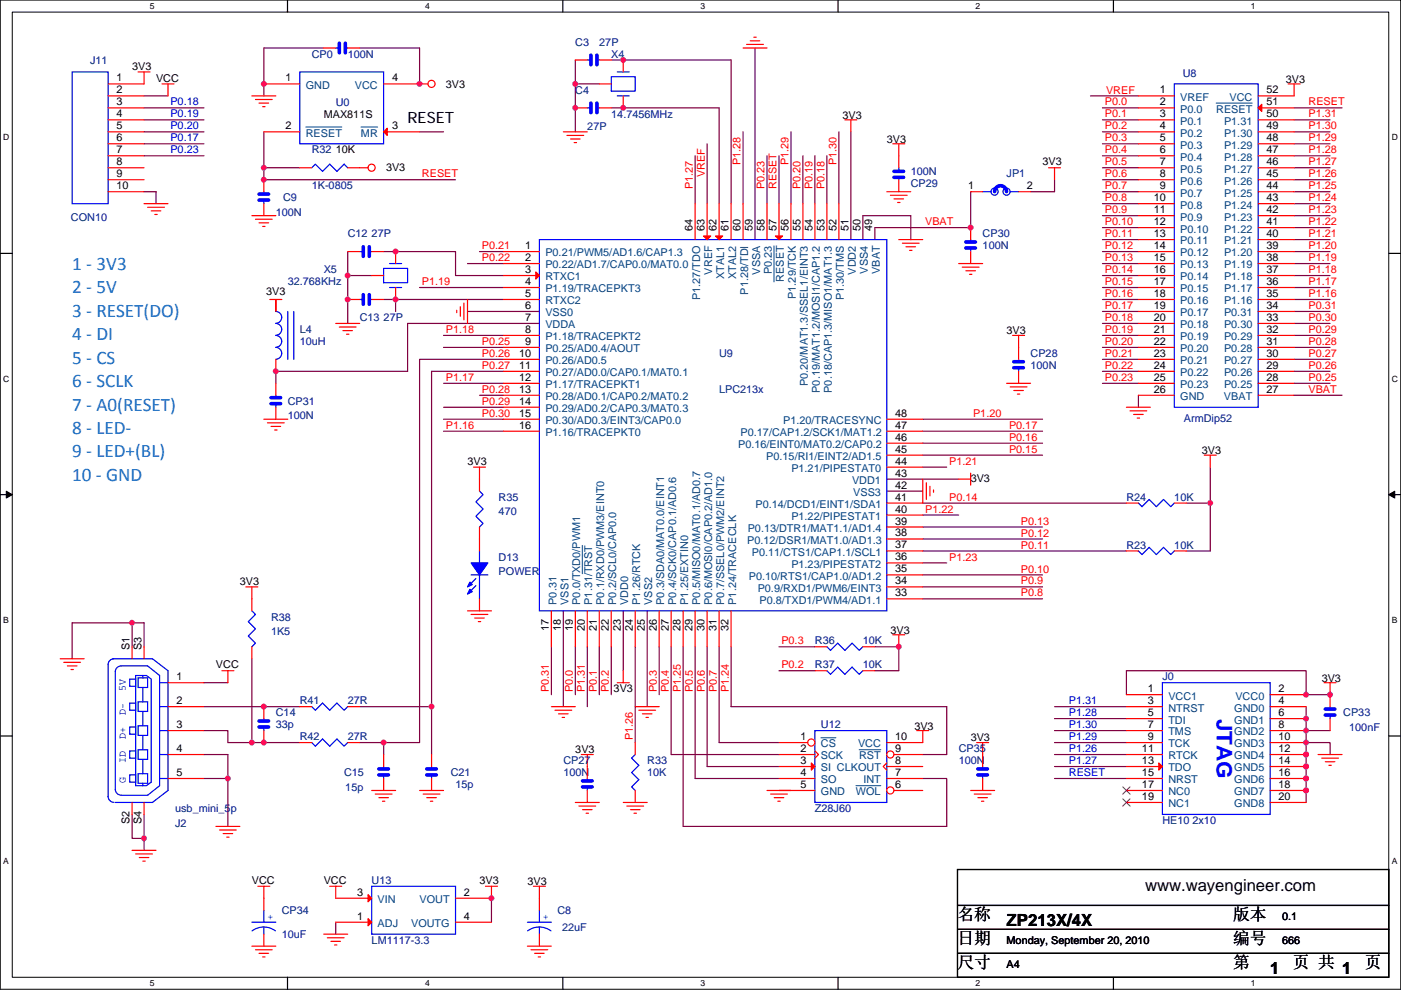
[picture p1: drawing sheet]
<svg xmlns="http://www.w3.org/2000/svg" width="297mm" height="210mm" viewBox="0 0 297 210" stroke-linecap="round" stroke-linejoin="round" font-family="sans-serif">
<path d="M.1 0h296.9v209.8h-296.9zM2.6 2.6h291.8v204.7h-291.8z" fill="none" stroke="#000" stroke-width=".21"/>
<g fill="#fff">
<path d="M31.8 .3h1v2h-1z"/>
<path d="M31.8 207.5h1v2.1h-1z"/>
</g>
<path d="M61 0v2.6M61 207.3v2.5" fill="none" stroke="#000" stroke-width=".25"/>
<g fill="#fff">
<path d="M90.1 .3h1v2h-1z"/>
<path d="M90.1 207.5h1v2.1h-1z"/>
</g>
<path d="M119.3 0v2.6M119.3 207.3v2.5" fill="none" stroke="#000" stroke-width=".25"/>
<g fill="#fff">
<path d="M148.5 .3h1v2h-1z"/>
<path d="M148.5 207.5h1v2.1h-1z"/>
</g>
<path d="M177.7 0v2.6M177.7 207.3v2.5" fill="none" stroke="#000" stroke-width=".25"/>
<g fill="#fff">
<path d="M206.9 .3h1v2h-1z"/>
<path d="M206.9 207.5h1v2.1h-1z"/>
</g>
<path d="M236.1 0v2.6M236.1 207.3v2.5" fill="none" stroke="#000" stroke-width=".25"/>
<g fill="#fff">
<path d="M265.2 .3h1v2h-1z"/>
<path d="M265.2 207.5h1v2.1h-1z"/>
<path d="M.7 28.2h1.3v2h-1.3z"/>
<path d="M295.1 28.2h1.3v2h-1.3z"/>
<path d="M.7 79.3h1.3v2.1h-1.3z"/>
<path d="M295.1 79.3h1.3v2.1h-1.3z"/>
</g>
<path d="M.1 53.7h2.5M294.4 53.7h2.6" fill="none" stroke="#000" stroke-width=".25"/>
<g fill="#fff">
<path d="M.7 130.5h1.2v2h-1.2z"/>
<path d="M295.1 130.5h1.2v2h-1.2z"/>
</g>
<path d="M.1 104.9h2.5M294.4 104.9h2.6" fill="none" stroke="#000" stroke-width=".25"/>
<path d="M1.3 104.2l1.3 .7-1.3 .7zM294.4 104.9l1.3-.7v1.4z" fill="#000" stroke="#000" stroke-width=".21"/>
<g fill="#fff">
<path d="M.7 181.7h1.2v2h-1.2z"/>
<path d="M295.1 181.7h1.2v2h-1.2z"/>
</g>
<path d="M.1 156.1h2.5M294.4 156.1h2.6M203 184.4h91.4v22.9h-91.4zM203 192h91.4M203 197.1h91.4M203 202.2h91.4" fill="none" stroke="#000" stroke-width=".25"/>
<g fill="none" stroke="#800040" stroke-width=".25">
<path d="M68.6 10.2h-12.7v10.1M76.3 10.2h12.7v7.6M122 17.8h5.1M122 12.7v5.1M122 17.8v10.2M129.6 12.7h25.4v30.5M160.1 10.2v40.6M30.5 20.3h5.1M30.5 22.9h12.7M30.5 25.4h12.7M30.5 28h12.7M30.5 30.5h12.7"/>
<path d="M30.5 33h12.7M55.9 28v7.6M55.9 35.6v2.5h40.7M55.9 35.6h7.7M89 28h5M129.6 22.9h22.9v20.3M147.4 33v10.2M149.9 30.5v12.7M157.5 28v15.2M162.6 33v10.2M165.2 33v10.2M167.7 28v15.2"/>
<path d="M170.2 33v10.2M172.8 33v10.2M175.3 33v10.2M177.9 28v15.2M180.4 28v22.8M223.6 38.1v2.6h-5.1M231.2 20.3h10.2M233.7 22.9h7.7M233.7 25.4h7.7M233.7 28h7.7M233.7 30.5h7.7M233.7 33h7.7"/>
<path d="M233.7 35.6h7.7M233.7 38.1h7.7M274.4 35.6h7.6M274.4 38.1h7.6M274.4 25.4h7.6M274.4 28h7.6M274.4 30.5h7.6M274.4 33h7.6M274.4 22.9h10.1M30.5 40.7h2.6v2.5M73.7 58.4v10.2M73.7 53.4v5"/>
<path d="M73.7 58.4h5.1M81.3 53.4h15.3v5h10.1M99.1 55.9h7.6M101.7 53.4h5M182.9 50.8v-5.1h10.2v5.1M205.8 40.7v7.6h-20.3v2.5M233.7 40.7h7.7M233.7 43.2h7.7M233.7 45.7h7.7M233.7 48.3h7.7M233.7 50.8h7.7M233.7 53.4h7.7"/>
<path d="M233.7 55.9h7.7M233.7 58.4h7.7M274.4 40.7h7.6M274.4 43.2h7.6M274.4 45.7h7.6M274.4 48.3h7.6M274.4 50.8h7.6M274.4 53.4h7.6M274.4 55.9h7.6M274.4 58.4h7.6M58.5 63.5v2.6M81.3 63.5h2.6"/>
<path d="M83.9 63.5v2.6M83.9 63.5h22.8M89 61h17.7M94 73.7h12.7M94 71.1h12.7M99.1 66.1h15.3M106.7 76.2h-17.7v81.3h-7.7M106.7 78.8h-15.2v71.1h-15.2M114.4 68.6h-28v10.2h-27.9v2.5M233.7 61h7.7M233.7 63.5h7.7M233.7 66.1h7.7"/>
<path d="M233.7 68.6h7.7M233.7 71.1h7.7M233.7 73.7h7.7M233.7 76.2h7.7M233.7 78.8h7.7M274.4 61h7.6M274.4 63.5h7.6M274.4 66.1h7.6M274.4 68.6h7.6M274.4 71.1h7.6M274.4 73.7h7.6M274.4 76.2h7.6"/>
<path d="M274.4 78.8h7.6M94 81.3h12.7M94 86.4h12.7M94 88.9h12.7M94 91.5h12.7M101.7 83.8h5M195.6 91.5h25.4M195.6 96.5h25.4M195.6 94h25.4M195.6 88.9h25.4M195.6 99.1h5.1M233.7 81.3h7.7"/>
<path d="M241.4 83.8v2.6M256.6 99.1v7.6M274.4 81.3h7.6M274.4 83.8h10.1M188 104.2h7.6M188 101.6h15.3M195.6 119.4h5.1M195.6 114.3h25.4M195.6 111.8h25.4M195.6 106.7h43.2M195.6 116.9h43.2M195.6 109.2h7.7"/>
<path d="M251.5 106.7h5.1M256.6 106.7v10.2h-5.1M28 132.1h2.5v5.1M28 132.1h-12.7v7.6M28 132.1v5.1M53.4 139.7v17.8h-5.1v-2.5h-5.1M116.9 137.2v10.1M119.4 129.6v20.3M122 137.2v10.1M124.5 137.2v12.7M127.1 137.2v10.1M129.6 137.2v10.1"/>
<path d="M132.1 129.6v12.7M134.7 137.2v20.3M137.2 129.6v20.3M139.8 137.2v10.1M142.3 137.2v22.8h22.9M144.8 137.2v38.1h55.9v-10.2h-5.1M147.4 137.2v27.9h17.8M149.9 137.2v25.4h15.3M152.5 137.2v20.3h12.7M155 137.2v12.7h45.7v10.1h-5.1M165.2 137.2h7.6M185.5 137.2h5.1v5.1h-5.1"/>
<path d="M195.6 124.5h25.4M195.6 121.9h25.4M195.6 127h25.4M43.2 149.9h20.4M43.2 144.8h5.1M53.4 157.5h10.2M76.3 157.5h5v2.5M91.5 149.9v10.1M165.2 142.3h7.6M223.6 149.9h15.2M223.6 152.4h15.2M223.6 155h15.2"/>
<path d="M223.6 157.5h15.2M238.8 147.3v-5h38.1v5h5.1M276.9 157.5v12.7M276.9 155h5.1M276.9 157.5h5.1v2.5M276.9 149.9v5.1M276.9 155v2.5M28 172.7v5.1h2.5M30.5 172.7v5.1M30.5 177.8v2.6M43.2 160h5.1v5.1M43.2 165.1h5.1"/>
<path d="M48.3 165.1v10.2M223.6 160h15.2M223.6 162.6h15.2M223.6 165.1h15.2M71.2 195.6v2.5M104.2 190.5v5.1"/>
</g>
<g fill="#f0f" stroke="#f0f" stroke-width=".25">
<circle cx="88.9" cy="17.8" r=".5"/>
<circle cx="55.9" cy="17.8" r=".5"/>
<circle cx="55.9" cy="38.1" r=".5"/>
<circle cx="55.9" cy="35.6" r=".5"/>
<circle cx="256.6" cy="106.7" r=".5"/>
<circle cx="205.8" cy="48.3" r=".5"/>
<circle cx="132.1" cy="22.9" r=".5"/>
<circle cx="132.1" cy="12.7" r=".5"/>
<circle cx="122" cy="17.8" r=".5"/>
<circle cx="122" cy="22.9" r=".5"/>
<circle cx="73.7" cy="58.4" r=".5"/>
<circle cx="73.7" cy="63.5" r=".5"/>
<circle cx="83.9" cy="63.5" r=".5"/>
<circle cx="58.5" cy="78.7" r=".5"/>
<circle cx="190.5" cy="137.2" r=".5"/>
<circle cx="282" cy="147.3" r=".5"/>
<circle cx="276.9" cy="147.3" r=".5"/>
<circle cx="276.9" cy="160" r=".5"/>
<circle cx="276.9" cy="157.5" r=".5"/>
<circle cx="276.9" cy="162.6" r=".5"/>
<circle cx="276.9" cy="167.6" r=".5"/>
<circle cx="276.9" cy="165.1" r=".5"/>
<circle cx="276.9" cy="154.9" r=".5"/>
<circle cx="276.9" cy="152.4" r=".5"/>
<circle cx="104.2" cy="190.5" r=".5"/>
<circle cx="55.9" cy="149.9" r=".5"/>
<circle cx="53.4" cy="157.5" r=".5"/>
<circle cx="55.9" cy="157.5" r=".5"/>
<circle cx="81.3" cy="157.5" r=".5"/>
<circle cx="91.5" cy="149.9" r=".5"/>
<circle cx="83.9" cy="53.3" r=".5"/>
<circle cx="48.3" cy="165.1" r=".5"/>
<circle cx="28" cy="132.1" r=".5"/>
<circle cx="30.5" cy="177.8" r=".5"/>
</g>
<g fill="none" stroke="#f00" stroke-width=".25">
<path d="M29.3 15.3h2.5M30.5 15.3v2.5M34.4 17.8h2.5M35.6 17.8v2.5M55.9 17.8h7.7M81.3 17.8h9.4M127.1 17.8h2.5M132.1 12.7v2.6M157.5 10.2h5.1M158.3 9.4h3.6M159.1 8.7h2M159.8 7.9h.5"/>
<path d="M273.1 17.8h2.6M274.4 17.8v2.5h-7.6M53.4 20.3h5.1M54.2 21.1h3.5M54.9 21.9h2.1M55.7 22.6h.5M55.9 28h7.7M63.6 35.6h2.5M73.7 35.6h4.3M81.3 28h7.7M119.4 28h5.1M120.2 28.7h3.6"/>
<path d="M121 29.5h2M121.7 30.2h.5M132.1 20.3v2.6M179.1 25.4h2.6M180.4 25.4v2.6M189.3 30.5h2.5M190.6 30.5v2.5M222.3 35.6h2.6M223.6 35.6v2.5M241.4 22.9h7.6M241.4 25.4h7.6M241.4 28h7.6"/>
<path d="M241.4 30.5h7.6M241.4 33h7.6M241.4 35.6h7.6M241.4 38.1h7.6M241.4 20.3h7.6M266.8 22.9h7.6M266.8 38.1h7.6M266.8 35.6h7.6M266.8 33h7.6M266.8 30.5h7.6M266.8 28h7.6M266.8 25.4h7.6"/>
<path d="M30.5 43.2h5.1M31.3 44h3.6M32.1 44.7h2M32.8 45.5h.5M53.4 45.7h5.1M54.2 46.5h3.5M54.9 47.3h2.1M55.7 48h.5M106.7 53.4h7.7M106.7 55.9h7.7M106.7 58.4h7.7M147.4 43.2v7.6"/>
<path d="M149.9 43.2v7.6M152.5 43.2v7.6M155 43.2v7.6M157.5 43.2v7.6M160.1 50.8h.1M162.6 43.2v7.6M165.2 43.2v7.6M167.7 43.2v7.6M170.2 43.2v7.6M172.8 43.2v7.6M175.3 43.2v7.6M177.9 43.2v7.6"/>
<path d="M180.4 50.8h.1M182.9 50.8h.1M185.5 50.8h.1M188 40.7h5.1M188.8 41.4h3.5M189.5 42.2h2.1M190.3 42.9h.5M190.6 50.8h5M191.3 51.6h3.6M192.1 52.3h2M192.8 53.1h.6M203.3 55.9h5"/>
<path d="M204 56.7h3.6M204.8 57.4h2M205.5 58.2h.6M241.4 40.7h7.6M241.4 43.2h7.6M241.4 45.7h7.6M241.4 48.3h7.6M241.4 50.8h7.6M241.4 53.4h7.6M241.4 55.9h7.6M241.4 58.4h7.6M266.8 58.4h7.6"/>
<path d="M266.8 55.9h7.6M266.8 53.4h7.6M266.8 50.8h7.6M266.8 48.3h7.6M266.8 45.7h7.6M266.8 43.2h7.6M266.8 40.7h7.6M57.2 63.5h2.6M58.5 63.5v2.6M71.2 68.6h5.1M71.9 69.4h3.6M72.7 70.1h2"/>
<path d="M73.5 70.9h.5M96.8 65.8v.5M97.6 65v2.1M98.4 64.3v3.5M99.1 63.5v5.1M106.7 63.5h7.7M106.7 61h7.7M106.7 71.1h7.7M106.7 73.7h7.7M106.7 76.2h7.7M106.7 78.8h7.7M114.4 66.1h.1"/>
<path d="M114.4 68.6h.1M214.7 71.1h2.5M216 71.1v2.6M241.4 61h7.6M241.4 63.5h7.6M241.4 66.1h7.6M241.4 68.6h7.6M241.4 71.1h7.6M241.4 73.7h7.6M241.4 76.2h7.6M241.4 78.8h7.6M266.8 78.8h7.6"/>
<path d="M266.8 76.2h7.6M266.8 73.7h7.6M266.8 71.1h7.6M266.8 68.6h7.6M266.8 66.1h7.6M266.8 63.5h7.6M266.8 61h7.6M55.9 88.9h5.1M56.7 89.7h3.6M57.5 90.4h2M58.2 91.2h.5M100.4 99.1h2.5"/>
<path d="M101.7 99.1v5.1M106.7 81.3h7.7M106.7 83.8h7.7M106.7 86.4h7.7M106.7 88.9h7.7M106.7 91.5h7.7M188 99.1h7.6M188 96.5h7.6M188 94h7.6M188 91.5h7.6M188 88.9h7.6M213.4 81.3h5.1"/>
<path d="M214.2 82.1h3.5M214.9 82.8h2.1M215.7 83.6h.5M238.8 86.4h5.1M239.6 87.1h3.5M240.3 87.9h2.1M241.1 88.7h.5M241.4 81.3h7.6M241.4 83.8h7.6M255.3 96.5h2.6M256.6 96.5v2.6M266.8 83.8h7.6"/>
<path d="M266.8 81.3h7.6M101.7 111.8v2.5M188 104.2h.1M188 101.6h.1M188 119.4h7.6M188 116.9h7.6M188 114.3h7.6M188 111.8h7.6M188 109.2h7.6M195.6 101.6v5.1h-7.6M196.4 102.4v3.5M197.2 103.1v2.1"/>
<path d="M197.9 103.9v.5M203.3 101.6h2.5M205.8 100.4v2.5M238.8 116.9h2.6M249 116.9h2.5M12.8 139.7h5M52.1 124.5h2.6M53.4 124.5v2.5M99.1 129.6h5.1M99.9 130.3h3.5M100.6 131.1h2.1M101.4 131.8h.5"/>
<path d="M116.9 129.6v7.6M119.4 129.6h.1M122 129.6v7.6M124.5 129.6v7.6M127.1 129.6v7.6M129.6 129.6v7.6M132.1 129.6h.1M134.7 129.6v7.6M137.2 129.6h.1M139.8 129.6v7.6M142.3 129.6v7.6M144.8 129.6v7.6"/>
<path d="M147.4 129.6v7.6M149.9 129.6v7.6M152.5 129.6v7.6M155 129.6v7.6M188 127h7.6M188 124.5h7.6M188 121.9h7.6M189.3 134.6h2.5M190.6 134.6v2.6M13.5 140.5h3.6M14.3 141.2h2M15 142h.6"/>
<path d="M47.1 142.3h2.5M48.3 142.3v2.5M116.9 149.9h5.1M117.7 150.6h3.5M118.4 151.4h2.1M119.2 152.2h.5M130.9 144.8h2.5M132.1 142.3v2.5M134.7 149.9h5.1M135.4 150.6h3.6M136.2 151.4h2M137 152.2h.5"/>
<path d="M194.4 155h2.5M195.6 155v2.5M207.1 157.5h2.5M208.3 157.5v2.5M280.7 144.8h2.6M282 144.8v2.5M45.8 175.3h5.1M46.5 176h3.6M47.3 176.8h2M48.1 177.6h.5M78.8 167.7h5.1M79.6 168.4h3.5"/>
<path d="M80.3 169.2h2.1M81.1 169.9h.5M89 167.7h5M89.7 168.4h3.6M90.5 169.2h2M91.2 169.9h.6M122 170.2h5.1M122.7 171h3.6M123.3 160h2.5M123.5 171.7h2M124.3 172.5h.5M124.5 160v2.6"/>
<path d="M132.1 170.2h5.1M132.9 171h3.6M133.7 171.7h2M134.4 172.5h.5M162.6 167.7h5.1M163.4 168.4h3.5M164.1 169.2h2.1M164.9 169.9h.5M205.8 167.7h5.1M206.6 168.4h3.5M207.3 169.2h2.1M208.1 169.9h.5"/>
<path d="M279.5 160h5M280.2 160.8h3.6M281 161.6h2M281.7 162.3h.6M28 180.4h5.1M28.8 181.1h3.5M29.5 181.9h2.1M30.3 182.6h.5M54.7 188h2.5M55.9 188v5.1M55.9 198.1v2.6M68.6 198.1h5.1"/>
<path d="M69.4 198.9h3.6M69.9 188h2.6M70.2 199.7h2M71.2 188v2.5M102.9 188h2.6M104.2 188v2.5M113.1 188h2.5M114.4 188v2.5M53.4 200.7h5.1M54.2 201.4h3.5M54.9 202.2h2.1M55.7 203h.5"/>
<path d="M70.9 200.4h.5M111.8 200.7h5.1M112.6 201.4h3.5M113.3 202.2h2.1M114.1 203h.5"/>
<circle cx="91.5" cy="17.8" r=".76"/>
<circle cx="78.8" cy="35.6" r=".76"/>
</g>
<g fill="none" stroke="#00f" stroke-width=".25">
<path d="M63.6 15.3h17.7v15.2h-17.7zM129.6 16.3h5.1v3h-5.1zM130.9 15.3h2.5M249 17.8h17.8v68.6h-17.8zM73.7 35.6l-.7-.8-1.6 1.5-1.5-1.5-1.5 1.5-1.5-1.5-.8 .8M130.9 20.3h2.5M114.4 50.8h73.6v78.8h-73.6zM101.7 104.2l.7 .7-1.5 1.5 1.5 1.6-1.5 1.5 1.5 1.5-.7 .8M249 116.9l-.8 .7-1.5-1.5-1.5 1.5-1.6-1.5-1.5 1.5-.7-.7M172.8 155h15.2v15.2h-15.2zM53.4 195.6h5.1M53.4 197.4a4.1 4.1 0 0 1 5 0"/>
<path d="M55.9 196.6v1.5M55.9 193.1v2.5"/>
</g>
<g fill="#f00" stroke="#f00" stroke-width=".25">
<path d="M266.8 22.9l.7-.8v1.5z"/>
<path d="M113.6 57.7l.8 .7-.8 .8z"/>
<path d="M164.4 50.1h1.5l-.7 .7z"/>
<path d="M151.7 50.1h1.5l-.7 .7z"/>
<path d="M149.2 50.1h1.5l-.8 .7z"/>
<path d="M81.3 28l.8-.8v1.5z"/>
</g>
<path d="M64.8 26.9h7.7M76.5 26.9h3.6M257.8 21.9h7.7M164.1 52.2v7.6M123.5 115.7v6" fill="none" stroke="#004080" stroke-width=".21"/>
<circle cx="172" cy="157.5" r=".76" fill="#fff" stroke="#f00" stroke-width=".25"/>
<path d="M165.2 157.5h6.1M172.8 159.3l.7 .7-.7 .8M165.2 160h7.6M165.2 162.6h7.6M165.2 165.1h7.6M165.2 167.7h7.6" fill="none" stroke="#f00" stroke-width=".25"/>
<path d="M174 156.5h3.2" fill="none" stroke="#004080" stroke-width=".21"/>
<path d="M172 161.8l.8 .8-.8 .7z" fill="#f00" stroke="#f00" stroke-width=".25"/>
<circle cx="188.8" cy="167.6" r=".76" fill="#fff" stroke="#f00" stroke-width=".25"/>
<path d="M188 165.1h7.6M188 161.8l-.7 .8 .7 .7M188 162.6h7.6M189.5 167.7h6.1" fill="none" stroke="#f00" stroke-width=".25"/>
<path d="M181.5 166.6h5.2" fill="none" stroke="#004080" stroke-width=".21"/>
<circle cx="188.8" cy="160" r=".76" fill="#fff" stroke="#f00" stroke-width=".25"/>
<g fill="none" stroke="#f00" stroke-width=".25">
<path d="M22.9 17.8h7.6M68.6 10.2h2.6M73.7 10.2h2.6M122 12.7h2.5M127.1 12.7h2.5M22.9 20.3h7.6M22.9 22.9h7.6M22.9 25.4h7.6M22.9 28h7.6M22.9 30.5h7.6M22.9 33h7.6M22.9 35.6h7.6"/>
<path d="M22.9 38.1h7.6M55.9 38.1v2.6M122 22.9h2.5M127.1 22.9h2.5M190.6 38.1v2.6M190.6 33v2.6M22.9 40.7h7.6M55.9 43.2v2.5M73.7 53.4h2.6M78.8 58.4h2.5M78.8 53.4h2.5M83.9 53.4v2.5"/>
<path d="M205.8 48.3v2.5M205.8 53.4v2.5M205.8 40.7h2.5M216 40.7h2.5M58.5 63.5v2.6M58.5 76.2v2.6M73.7 63.5h2.6M78.8 63.5h2.5M83.9 61v2.5M216 73.7v2.5M216 78.8v2.5M58.5 81.3v2.5"/>
<path d="M58.5 86.4v2.5M101.7 114.3v2.6M238.8 106.7h2.6M249 106.7h2.5M28 137.2v2.5M30.5 137.2v2.5M53.4 137.2v2.5M53.4 127v2.6M101.7 127v2.6M172.8 137.2h2.5M182.9 137.2h2.6M35.6 144.8h7.6"/>
<path d="M35.6 149.9h7.6M35.6 155h7.6M55.9 149.9v2.5M55.9 155v2.5M63.6 157.5h2.5M63.6 149.9h2.5M73.7 157.5h2.6M73.7 149.9h2.6M134.7 157.5v2.5M172.8 142.3h2.5M182.9 142.3h2.6M188 157.5h7.6"/>
<path d="M238.8 147.3h7.6M238.8 149.9h7.6M238.8 152.4h7.6M238.8 155h7.6M238.8 157.5h7.6M269.3 147.3h7.6M269.3 149.9h7.6M269.3 152.4h7.6M269.3 155h7.6M269.3 157.5h7.6M282 147.3v2.6M282 152.4v2.6"/>
<path d="M28 170.2v2.5M30.5 170.2v2.5M35.6 160h7.6M35.6 165.1h7.6M81.3 160v2.6M81.3 165.1v2.6M91.5 160v2.6M91.5 165.1v2.6M124.5 162.6v2.5M124.5 167.7v2.5M134.7 167.7v2.5M189.5 160h6.1"/>
<path d="M208.3 160v2.6M208.3 165.1v2.6M238.8 160h7.6M238.8 162.6h7.6M238.8 165.1h7.6M238.8 167.7h7.6M238.8 170.2h7.6M269.3 160h7.6M269.3 162.6h7.6M269.3 165.1h7.6M269.3 167.7h7.6M269.3 170.2h7.6"/>
<path d="M71.2 195.6h7.6M71.2 190.5h7.6M96.6 190.5h7.6M96.6 195.6h7.6M114.4 190.5v2.6M114.4 198.1v2.6"/>
</g>
<path d="M182.2 159h4.6" fill="none" stroke="#004080" stroke-width=".21"/>
<g fill="none" stroke="#00f" stroke-width=".25">
<path d="M15.3 15.3h7.6v27.9h-7.6zM71.2 10.2h.7M73.2 10.2h.5M124.5 12.7h.8M126.6 12.7h.5M124.5 22.9h.8M126.6 22.9h.5M190.6 37.6v.5M190.6 35.6v.7M55.9 40.7v.5M55.9 42.4v.8M76.3 53.4h.7"/>
<path d="M78.3 53.4h.5M81.3 56.9h5.1v3.1h-5.1zM82.6 55.9h2.6M205.8 50.8v.5M205.8 52.6v.8M208.3 40.7h1.8M214.2 40.7h1.8M58.5 66.1a1.26 1.26 0 0 1 1.2 1.2 1.26 1.26 0 0 1-1.2 1.3 1.27 1.27 0 0 1 1.2 1.3 1.27 1.27 0 0 1-1.2 1.2 1.27 1.27 0 0 1 1.2 1.3 1.27 1.27 0 0 1-1.2 1.3 1.27 1.27 0 0 1 1.2 1.2 1.27 1.27 0 0 1-1.2 1.3M61 66.1v10.1M62.3 66.1v10.1M76.3 63.5h.7M78.3 63.5h.5"/>
<path d="M82.6 61h2.6M216 76.2v.5M216 78v.8M58.5 83.8v.5M58.5 85.6v.8M101.7 116.9v2.5M249 106.7l-.8 .8-1.5-1.6-1.5 1.6-1.6-1.6-1.5 1.6-.7-.8M23.9 139.7h8.4l3.3 2.6v25.4l-3.3 2.5h-7.9M24.2 139.7a1.24 1.24 0 0 0-1.3 1.3v27.9a1.26 1.26 0 0 0 1.3 1.3M53.4 129.6l.8 .7-1.6 1.5 1.6 1.6-1.6 1.5 1.6 1.5-.8 .8M99.9 121.9h3.5M100.9 122.7l-1.5 1.5"/>
<path d="M100.9 124.2l-1.5 1.6M101.7 121.9v5.1M182.9 137.2l-.7 .7-1.5-1.5-1.6 1.5-1.5-1.5-1.5 1.5-.8-.7M24.4 142.5a1.24 1.24 0 0 1 1.3-1.3h5.6l2.5 2.1v23.3l-2.5 2.1h-5.6a1.3 1.3 0 0 1-1.3-1.3v-24.9M27.5 144h1.3v1.6h-1.3zM27.5 149.1h1.3v1.5h-1.3zM27.5 159.3h1.3v1.5h-1.3zM27.5 154.2h1.3v1.5h-1.3zM29.3 148.9h2v2h-2zM29.3 153.9h2v2.1h-2zM29.3 143.8h2v2h-2zM29.3 159h2v2.1h-2z"/>
<path d="M30.3 143.3h.7l1.1 .7v21.9l-1.1 .7h-2.2v-23.3h1.5v.5M30.3 145.8v3.1M30.3 150.9v3M30.3 156v3M33.8 144.8h1.8M33.8 149.9h1.8M33.8 155h1.8M55.9 152.4v.5M55.9 154.2v.8M73.7 157.5l-.7 .8-1.6-1.6-1.5 1.6-1.5-1.6-1.5 1.6-.8-.8M73.7 149.9l-.7 .7-1.6-1.5-1.5 1.5-1.5-1.5-1.5 1.5-.8-.7M182.9 142.3l-.7 .7-1.5-1.5-1.6 1.5-1.5-1.5-1.5 1.5-.8-.7"/>
<path d="M246.4 144.8h22.9v27.9h-22.9zM282 149.9v.5M282 151.7v.7M27.5 164.4h1.3v1.5h-1.3zM29.3 164.1h2v2h-2zM30.3 161.1v3M30.3 166.1v.5M33.8 160h1.8M33.8 165.1h1.8M81.3 162.6v.5M81.3 164.4v.7M91.5 162.6v.5"/>
<path d="M91.5 164.4v.7M124.5 165.1v.5M124.5 166.9v.8M134.7 160l-.8 .8 1.5 1.5-1.5 1.6 1.5 1.5-1.5 1.5 .8 .8M208.3 162.6v.5M208.3 164.4v.7M78.8 188h17.8v10.1h-17.8zM111.8 195.6h5.1M111.9 197.4a4.1 4.1 0 0 1 4.9 0M114.4 196.6v1.5M114.4 193.1v2.5"/>
<circle cx="210.9" cy="40.6" r=".76"/>
<circle cx="213.4" cy="40.6" r=".76"/>
</g>
<g fill="none" stroke="#00f" stroke-width=".76">
<path d="M71.9 9.2v2M73.2 9.2v2M125.3 11.7v2M126.6 11.7v2M125.3 21.9v2M126.6 21.9v2M189.5 37.6h2.1M189.5 36.3h2.1M54.9 41.2h2.1M54.9 42.4h2.1M77 52.3v2.1M78.3 52.3v2.1"/>
<path d="M204.8 51.3h2M204.8 52.6h2M210.9 40.6a1.26 1.26 0 0 1 1.2-1.2 1.26 1.26 0 0 1 1.3 1.2M77 62.5v2M78.3 62.5v2M214.9 76.7h2.1M214.9 78h2.1M57.5 84.3h2M57.5 85.6h2M54.9 152.9h2.1M54.9 154.2h2.1M281 150.4h2"/>
<path d="M281 151.7h2M80.3 163.1h2.1M80.3 164.4h2.1M90.5 163.1h2M90.5 164.4h2M123.5 165.6h2M123.5 166.9h2M207.3 163.1h2.1M207.3 164.4h2.1"/>
</g>
<g fill="#f00" stroke="#f00" stroke-width=".25">
<path d="M78 194.8l.8 .8-.8 .8z"/>
<path d="M78 189.8l.8 .7-.8 .8z"/>
<path d="M245.7 161.8l.7 .8-.7 .7z"/>
</g>
<g fill="#00f" stroke="#00f" stroke-width=".25">
<path d="M99.9 119.4h3.5l-1.7 2.5z" fill-rule="evenodd"/>
<path d="M99.6 125l.5 .5-1 .5z" fill-rule="evenodd"/>
<path d="M99.6 123.5l.5 .5-1 .5z" fill-rule="evenodd"/>
</g>
<path d="M238.1 166.9l1.5 1.5M238.1 169.4l1.5 1.6M239.6 166.9l-1.6 1.5M239.6 169.4l-1.6 1.6" fill="none" stroke="#804000" stroke-width=".21"/>
<g fill="#f0f" stroke="#f0f" stroke-width=".25">
<circle cx="88.9" cy="17.8" r=".5"/>
<circle cx="55.9" cy="17.8" r=".5"/>
<circle cx="55.9" cy="38.1" r=".5"/>
<circle cx="55.9" cy="35.6" r=".5"/>
<circle cx="256.6" cy="106.7" r=".5"/>
<circle cx="205.8" cy="48.3" r=".5"/>
<circle cx="132.1" cy="22.9" r=".5"/>
<circle cx="132.1" cy="12.7" r=".5"/>
<circle cx="122" cy="17.8" r=".5"/>
<circle cx="122" cy="22.9" r=".5"/>
<circle cx="73.7" cy="58.4" r=".5"/>
<circle cx="73.7" cy="63.5" r=".5"/>
<circle cx="83.9" cy="63.5" r=".5"/>
<circle cx="58.5" cy="78.7" r=".5"/>
<circle cx="190.5" cy="137.2" r=".5"/>
<circle cx="282" cy="147.3" r=".5"/>
<circle cx="276.9" cy="147.3" r=".5"/>
<circle cx="276.9" cy="160" r=".5"/>
<circle cx="276.9" cy="157.5" r=".5"/>
<circle cx="276.9" cy="162.6" r=".5"/>
<circle cx="276.9" cy="167.6" r=".5"/>
<circle cx="276.9" cy="165.1" r=".5"/>
<circle cx="276.9" cy="154.9" r=".5"/>
<circle cx="276.9" cy="152.4" r=".5"/>
<circle cx="104.2" cy="190.5" r=".5"/>
<circle cx="55.9" cy="149.9" r=".5"/>
<circle cx="53.4" cy="157.5" r=".5"/>
<circle cx="55.9" cy="157.5" r=".5"/>
<circle cx="81.3" cy="157.5" r=".5"/>
<circle cx="91.5" cy="149.9" r=".5"/>
<circle cx="83.9" cy="53.3" r=".5"/>
<circle cx="48.3" cy="165.1" r=".5"/>
<circle cx="28" cy="132.1" r=".5"/>
<circle cx="30.5" cy="177.8" r=".5"/>
</g>
<text font-size="4.6" fill="#00f" x="258" y="152.4" transform="rotate(90 258 152.4)">JTAG</text>
<g font-size="4.1" fill="#0080ff">
<text x="15.3" y="57.2">1 ‐ 3V3</text>
<text x="15.3" y="62.2">2 ‐ 5V</text>
<text x="15.3" y="67.2">3 ‐ RESET(DO)</text>
<text x="15.3" y="72.2">4 ‐ DI</text>
<text x="15.3" y="77.1">5 ‐ CS</text>
<text x="15.3" y="82.1">6 ‐ SCLK</text>
<text x="15.3" y="87.1">7 ‐ A0(RESET)</text>
<text x="15.3" y="92.1">8 ‐ LED‐</text>
<text x="15.3" y="97">9 ‐ LED+(BL)</text>
<text x="15.3" y="102">10 ‐ GND</text>
</g>
<g font-size="3.6">
<text x="203" y="195.1">名称</text>
<text x="213.4" y="196.4">ZP213X/4X</text>
<text x="261.4" y="195.1">版本</text>
<text x="203" y="200.2">日期</text>
<text x="261.4" y="200.2">编号</text>
<text x="203" y="205.3">尺寸</text>
<text x="261.4" y="205.3">第</text>
<text x="269.3" y="206.5">1</text>
<text x="274.1" y="205.3">页 共</text>
<text x="284.5" y="206.5">1</text>
<text x="289.4" y="205.3">页</text>
</g>
<text font-size="3.5" x="242.8" y="188.9">www.wayengineer.com</text>
<text font-size="3.3" x="86.4" y="26.2">RESET</text>
<g font-size="2.3" fill="#000080">
<text x="122" y="9.7">C3</text>
<text x="127.1" y="9.7">27P</text>
<text x="19.1" y="13.5">J11</text>
<text x="66.1" y="12.2">CP0</text>
<text x="73.7" y="12.2">100N</text>
<text x="129.6" y="12.2">X4</text>
<text x="250.8" y="16.3">U8</text>
<text x="71.2" y="22.4">U0</text>
<text x="122" y="19.9">C4</text>
<text x="124.5" y="27.5">27P</text>
<text x="129.6" y="24.9">14.7456MHz</text>
<text x="66.1" y="32.6">R32</text>
<text x="66.1" y="40.2">1K-0805</text>
<text x="193.1" y="39.7">CP29</text>
<text x="193.1" y="37.1">100N</text>
<text x="213.4" y="37.6">JP1</text>
<text x="15" y="46.8">CON10</text>
<text x="58.5" y="45.8">100N</text>
<text x="60" y="42.7">C9</text>
<text x="73.7" y="50.3">C12 27P</text>
<text x="208.3" y="50.3">CP30</text>
<text x="208.3" y="52.9">100N</text>
<text x="68.6" y="58">X5</text>
<text x="61" y="60.5">32.768KHz</text>
<text x="63.6" y="70.7">L4</text>
<text x="76.3" y="68.1">C13 27P</text>
<text x="63.6" y="73.2">10uH</text>
<text x="152.5" y="75.7">U9</text>
<text x="218.5" y="75.7">CP28</text>
<text x="152.5" y="83.4">LPC213x</text>
<text x="218.5" y="78.3">100N</text>
<text x="61" y="85.9">CP31</text>
<text x="61" y="88.9">100N</text>
<text x="251" y="89.5">ArmDip52</text>
<text x="105.7" y="106.2">R35</text>
<text x="238.8" y="106.2">R24</text>
<text x="249" y="106.2">10K</text>
<text x="105.7" y="109.3">470</text>
<text x="105.7" y="118.9">D13</text>
<text x="238.8" y="116.4">R23</text>
<text x="249" y="116.4">10K</text>
<text x="105.7" y="122">POWER</text>
<text x="57.5" y="131.6">R38</text>
<text x="57.5" y="134.7">1K5</text>
<text x="172.8" y="136.7">R36</text>
<text x="182.9" y="136.7">10K</text>
<text x="172.8" y="141.8">R37</text>
<text x="182.9" y="141.8">10K</text>
<text x="63.6" y="149.4">R41</text>
<text x="73.7" y="149.4">27R</text>
<text x="246.4" y="144.3">J0</text>
<text x="58.5" y="151.9">C14</text>
<text x="58.5" y="154.5">33p</text>
<text x="174.1" y="154.5">U12</text>
<text x="284.8" y="151.9">CP33</text>
<text x="286.1" y="155">100nF</text>
<text x="63.6" y="157">R42</text>
<text x="73.7" y="157">27R</text>
<text x="203.3" y="159.6">CP35</text>
<text x="73" y="164.6">C15</text>
<text x="73.2" y="167.7">15p</text>
<text x="95.6" y="164.6">C21</text>
<text x="96.6" y="167.2">15p</text>
<text x="119.4" y="162.1">CP27</text>
<text x="119.4" y="164.6">100N</text>
<text x="137.2" y="162.1">R33</text>
<text x="137.2" y="164.6">10K</text>
<text x="203.3" y="162.1">100N</text>
<text x="37.1" y="172.3">usb_mini_5p</text>
<text x="172.8" y="172.3">Z28J60</text>
<text x="37.1" y="175.3">J2</text>
<text x="246.4" y="174.8">HE10 2x10</text>
<text x="78.8" y="187.5">U13</text>
<text x="59.8" y="193.8">CP34</text>
<text x="118.2" y="193.8">C8</text>
<text x="119.2" y="197.4">22uF</text>
<text x="59.8" y="198.9">10uF</text>
<text x="78.8" y="200.2">LM1117-3.3</text>
</g>
<g font-size="2.3">
<text x="24.7" y="17.3">1</text>
<text x="28" y="14.8">3V3</text>
<text x="33.1" y="17.3">VCC</text>
<text x="60.5" y="17.3">1</text>
<text x="83.1" y="17.3">4</text>
<text x="272.6" y="17.6">3V3</text>
<text x="24.7" y="19.8">2</text>
<text x="24.7" y="22.4">3</text>
<text x="94.5" y="18.6">3V3</text>
<text x="245.9" y="22.4">2</text>
<text x="245.9" y="19.8">1</text>
<text x="268.5" y="19.8">52</text>
<text x="268.5" y="22.4">51</text>
<text x="24.7" y="24.9">4</text>
<text x="24.7" y="27.4">5</text>
<text x="24.7" y="30">6</text>
<text x="60.5" y="27.4">2</text>
<text x="68.6" y="24.9">MAX811S</text>
<text x="83.1" y="27.4">3</text>
<text x="178.6" y="25.2">3V3</text>
<text x="245.9" y="24.9">3</text>
<text x="245.9" y="27.4">4</text>
<text x="245.9" y="30">5</text>
<text x="268.5" y="30">48</text>
<text x="268.5" y="27.4">49</text>
<text x="268.5" y="24.9">50</text>
<text x="24.7" y="32.5">7</text>
<text x="24.7" y="35.1">8</text>
<text x="71.2" y="32.6">10K</text>
<text x="188" y="30.3">3V3</text>
<text x="221" y="35.1">3V3</text>
<text x="245.9" y="32.5">6</text>
<text x="245.9" y="35.1">7</text>
<text x="268.5" y="35.1">46</text>
<text x="268.5" y="32.5">47</text>
<text x="24.7" y="37.6">9</text>
<text x="24.7" y="40.1">10</text>
<text x="81.8" y="36.4">3V3</text>
<text x="205.3" y="40.1">1</text>
<text x="217.7" y="40.1">2</text>
<text x="245.9" y="37.6">8</text>
<text x="245.9" y="40.1">9</text>
<text x="268.5" y="40.1">44</text>
<text x="268.5" y="37.6">45</text>
<text x="244.7" y="42.7">10</text>
<text x="244.7" y="45.2">11</text>
<text x="244.7" y="47.8">12</text>
<text x="268.5" y="47.8">41</text>
<text x="268.5" y="45.2">42</text>
<text x="268.5" y="42.7">43</text>
<text x="111.3" y="52.8">1</text>
<text x="146.9" y="49" transform="rotate(-90 146.9 49)">64</text>
<text x="149.4" y="49" transform="rotate(-90 149.4 49)">63</text>
<text x="151.9" y="49" transform="rotate(-90 151.9 49)">62</text>
<text x="154.5" y="49" transform="rotate(-90 154.5 49)">61</text>
<text x="157" y="49" transform="rotate(-90 157 49)">60</text>
<text x="159.6" y="49" transform="rotate(-90 159.6 49)">59</text>
<text x="162.1" y="49" transform="rotate(-90 162.1 49)">58</text>
<text x="164.6" y="49" transform="rotate(-90 164.6 49)">57</text>
<text x="167.2" y="49" transform="rotate(-90 167.2 49)">56</text>
<text x="169.7" y="49" transform="rotate(-90 169.7 49)">55</text>
<text x="172.3" y="49" transform="rotate(-90 172.3 49)">54</text>
<text x="174.8" y="49" transform="rotate(-90 174.8 49)">53</text>
<text x="177.3" y="49" transform="rotate(-90 177.3 49)">52</text>
<text x="179.9" y="49" transform="rotate(-90 179.9 49)">51</text>
<text x="182.4" y="49" transform="rotate(-90 182.4 49)">50</text>
<text x="185" y="49" transform="rotate(-90 185 49)">49</text>
<text x="244.7" y="50.3">13</text>
<text x="244.7" y="52.8">14</text>
<text x="268.5" y="52.8">39</text>
<text x="268.5" y="50.3">40</text>
<text x="111.3" y="55.4">2</text>
<text x="111.3" y="57.9">3</text>
<text x="244.7" y="55.4">15</text>
<text x="244.7" y="57.9">16</text>
<text x="268.5" y="57.9">37</text>
<text x="268.5" y="55.4">38</text>
<text x="56.4" y="62.5">3V3</text>
<text x="111.3" y="63">5</text>
<text x="111.3" y="60.5">4</text>
<text x="111.3" y="65.5">6</text>
<text x="244.7" y="60.5">17</text>
<text x="244.7" y="63">18</text>
<text x="244.7" y="65.5">19</text>
<text x="268.5" y="65.5">34</text>
<text x="268.5" y="63">35</text>
<text x="268.5" y="60.5">36</text>
<text x="111.3" y="68.1">7</text>
<text x="111.3" y="70.6">8</text>
<text x="213.4" y="70.9">3V3</text>
<text x="244.7" y="68.1">20</text>
<text x="244.7" y="70.6">21</text>
<text x="268.5" y="70.6">32</text>
<text x="268.5" y="68.1">33</text>
<text x="110" y="75.7">10</text>
<text x="111.3" y="73.2">9</text>
<text x="244.7" y="73.2">22</text>
<text x="244.7" y="75.7">23</text>
<text x="268.5" y="75.7">30</text>
<text x="268.5" y="73.2">31</text>
<text x="110" y="78.2">11</text>
<text x="110" y="80.8">12</text>
<text x="110" y="83.3">13</text>
<text x="244.7" y="78.2">24</text>
<text x="244.7" y="80.8">25</text>
<text x="244.7" y="83.3">26</text>
<text x="268.5" y="80.8">28</text>
<text x="268.5" y="78.2">29</text>
<text x="268.5" y="83.3">27</text>
<text x="110" y="85.9">14</text>
<text x="110" y="88.4">15</text>
<text x="189.8" y="88.4">48</text>
<text x="110" y="90.9">16</text>
<text x="189.8" y="93.5">46</text>
<text x="189.8" y="90.9">47</text>
<text x="99.1" y="98.6">3V3</text>
<text x="189.8" y="101.1">43</text>
<text x="189.8" y="96">45</text>
<text x="189.8" y="98.6">44</text>
<text x="254.8" y="96.3">3V3</text>
<text x="189.8" y="106.2">41</text>
<text x="189.8" y="103.6">42</text>
<text x="205.8" y="102.2">3V3</text>
<text x="189.8" y="113.8">38</text>
<text x="189.8" y="111.3">39</text>
<text x="189.8" y="108.7">40</text>
<text x="189.8" y="118.9">36</text>
<text x="189.8" y="116.3">37</text>
<text x="50.9" y="124">3V3</text>
<text x="189.8" y="124">34</text>
<text x="189.8" y="121.4">35</text>
<text x="189.8" y="126.5">33</text>
<text x="27.5" y="137.9" transform="rotate(-90 27.5 137.9)">S1</text>
<text x="30" y="137.9" transform="rotate(-90 30 137.9)">S3</text>
<text x="116.4" y="133.9" transform="rotate(-90 116.4 133.9)">17</text>
<text x="118.9" y="133.9" transform="rotate(-90 118.9 133.9)">18</text>
<text x="121.5" y="133.9" transform="rotate(-90 121.5 133.9)">19</text>
<text x="124" y="133.9" transform="rotate(-90 124 133.9)">20</text>
<text x="126.5" y="133.9" transform="rotate(-90 126.5 133.9)">21</text>
<text x="129.1" y="133.9" transform="rotate(-90 129.1 133.9)">22</text>
<text x="131.6" y="133.9" transform="rotate(-90 131.6 133.9)">23</text>
<text x="134.2" y="133.9" transform="rotate(-90 134.2 133.9)">24</text>
<text x="136.7" y="133.9" transform="rotate(-90 136.7 133.9)">25</text>
<text x="139.2" y="133.9" transform="rotate(-90 139.2 133.9)">26</text>
<text x="141.8" y="133.9" transform="rotate(-90 141.8 133.9)">27</text>
<text x="144.3" y="133.9" transform="rotate(-90 144.3 133.9)">28</text>
<text x="146.9" y="133.9" transform="rotate(-90 146.9 133.9)">29</text>
<text x="149.4" y="133.9" transform="rotate(-90 149.4 133.9)">30</text>
<text x="151.9" y="133.9" transform="rotate(-90 151.9 133.9)">31</text>
<text x="154.5" y="133.9" transform="rotate(-90 154.5 133.9)">32</text>
<text x="188.8" y="134.4">3V3</text>
<text x="45.8" y="141.8">VCC</text>
<text x="37.4" y="144.3">1</text>
<text x="37.4" y="149.4">2</text>
<text x="130.1" y="146.9">3V3</text>
<text x="243.4" y="146.8">1</text>
<text x="243.4" y="149.4">3</text>
<text x="271.1" y="146.8">2</text>
<text x="271.1" y="149.4">4</text>
<text x="280.2" y="144.6">3V3</text>
<text x="37.4" y="154.4">3</text>
<text x="193.9" y="154.7">3V3</text>
<text x="243.4" y="151.9">5</text>
<text x="243.4" y="154.4">7</text>
<text x="271.1" y="151.9">6</text>
<text x="271.1" y="154.4">8</text>
<text x="37.4" y="159.5">4</text>
<text x="122" y="159.8">3V3</text>
<text x="169.7" y="157">1</text>
<text x="169.7" y="159.5">2</text>
<text x="189.8" y="159.5">9</text>
<text x="189.8" y="157">10</text>
<text x="205.8" y="157.3">3V3</text>
<text x="242.1" y="159.5">11</text>
<text x="243.4" y="157">9</text>
<text x="271.1" y="157">10</text>
<text x="271.1" y="159.5">12</text>
<text x="37.4" y="164.6">5</text>
<text x="169.7" y="162.1">3</text>
<text x="169.7" y="164.6">4</text>
<text x="169.7" y="167.1">5</text>
<text x="189.8" y="167.1">6</text>
<text x="189.8" y="162.1">8</text>
<text x="189.8" y="164.6">7</text>
<text x="242.1" y="162.1">13</text>
<text x="242.1" y="164.6">15</text>
<text x="242.1" y="167.1">17</text>
<text x="271.1" y="162.1">14</text>
<text x="271.1" y="164.6">16</text>
<text x="271.1" y="167.1">18</text>
<text x="242.1" y="169.7">19</text>
<text x="271.1" y="169.7">20</text>
<text x="27.5" y="174.8" transform="rotate(-90 27.5 174.8)">S2</text>
<text x="30" y="174.8" transform="rotate(-90 30 174.8)">S4</text>
<text x="53.4" y="187.5">VCC</text>
<text x="68.6" y="187.5">VCC</text>
<text x="75.8" y="190">3</text>
<text x="98.4" y="190">2</text>
<text x="101.7" y="187.5">3V3</text>
<text x="111.8" y="187.7">3V3</text>
<text x="75.8" y="195.1">1</text>
<text x="98.4" y="195.1">4</text>
<text x="271.8" y="195.1">0.1</text>
<text x="213.4" y="200.2">Monday, September 20, 2010</text>
<text x="271.8" y="200.2">666</text>
<text x="213.4" y="205.3">A4</text>
</g>
<g font-size="2.3" fill="#00f">
<text x="36.1" y="22.4">P0.18</text>
<text x="36.1" y="24.9">P0.19</text>
<text x="36.1" y="27.5">P0.20</text>
<text x="36.1" y="30">P0.17</text>
<text x="36.1" y="32.5">P0.23</text>
<text x="26.6" y="146.6" transform="rotate(-90 26.6 146.6)">5V</text>
<text x="226.6" y="149.4">P1.31</text>
<text x="26.6" y="151.7" transform="rotate(-90 26.6 151.7)">D-</text>
<text x="226.6" y="151.9">P1.28</text>
<text x="226.6" y="154.5">P1.30</text>
<text x="26.6" y="161.8" transform="rotate(-90 26.6 161.8)">ID</text>
<text x="26.6" y="156.7" transform="rotate(-90 26.6 156.7)">D+</text>
<text x="226.6" y="157">P1.29</text>
<text x="226.6" y="159.5">P1.26</text>
<text x="26.6" y="166.1" transform="rotate(-90 26.6 166.1)">G</text>
<text x="226.6" y="162.1">P1.27</text>
<text x="226.6" y="164.6">RESET</text>
<text x="56.7" y="195.1">+</text>
<text x="115.1" y="195.1">+</text>
</g>
<g font-size="2.3" fill="#004080">
<text x="64.8" y="18.8">GND</text>
<text x="75.2" y="18.8">VCC</text>
<text x="250.2" y="23.9">P0.0</text>
<text x="250.2" y="21.4">VREF</text>
<text x="257.9" y="23.9">RESET</text>
<text x="260.7" y="21.4">VCC</text>
<text x="64.8" y="29">RESET</text>
<text x="76.5" y="29">MR</text>
<text x="250.2" y="26.5">P0.1</text>
<text x="250.2" y="29">P0.2</text>
<text x="259.5" y="29">P1.30</text>
<text x="259.5" y="26.5">P1.31</text>
<text x="250.2" y="31.5">P0.3</text>
<text x="250.2" y="34.1">P0.4</text>
<text x="259.5" y="34.1">P1.28</text>
<text x="259.5" y="31.5">P1.29</text>
<text x="250.2" y="36.6">P0.5</text>
<text x="250.2" y="39.2">P0.6</text>
<text x="250.2" y="41.7">P0.7</text>
<text x="259.5" y="41.7">P1.25</text>
<text x="259.5" y="39.2">P1.26</text>
<text x="259.5" y="36.6">P1.27</text>
<text x="250.2" y="44.2">P0.8</text>
<text x="250.2" y="46.8">P0.9</text>
<text x="259.5" y="46.8">P1.23</text>
<text x="259.5" y="44.2">P1.24</text>
<text x="250.2" y="49.3">P0.10</text>
<text x="250.2" y="51.9">P0.11</text>
<text x="259.5" y="51.9">P1.21</text>
<text x="259.5" y="49.3">P1.22</text>
<text x="115.6" y="54.4">P0.21/PWM5/AD1.6/CAP1.3</text>
<text x="115.6" y="56.9">P0.22/AD1.7/CAP0.0/MAT0.0</text>
<text x="115.6" y="59.5">RTXC1</text>
<text x="151" y="58.3" transform="rotate(-90 151 58.3)">VREF</text>
<text x="153.5" y="59.2" transform="rotate(-90 153.5 59.2)">XTAL1</text>
<text x="156.1" y="59.2" transform="rotate(-90 156.1 59.2)">XTAL2</text>
<text x="161.1" y="58.3" transform="rotate(-90 161.1 58.3)">VSSA</text>
<text x="163.7" y="58.1" transform="rotate(-90 163.7 58.1)">P0.23</text>
<text x="166.2" y="59.8" transform="rotate(-90 166.2 59.8)">RESET</text>
<text x="181.5" y="58.3" transform="rotate(-90 181.5 58.3)">VDD2</text>
<text x="184" y="58" transform="rotate(-90 184 58)">VSS4</text>
<text x="186.5" y="58.1" transform="rotate(-90 186.5 58.1)">VBAT</text>
<text x="250.2" y="54.4">P0.12</text>
<text x="250.2" y="56.9">P0.13</text>
<text x="250.2" y="59.5">P0.14</text>
<text x="259.5" y="59.5">P1.18</text>
<text x="259.5" y="56.9">P1.19</text>
<text x="259.5" y="54.4">P1.20</text>
<text x="115.6" y="64.6">RTXC2</text>
<text x="115.6" y="62">P1.19/TRACEPKT3</text>
<text x="148.4" y="63.6" transform="rotate(-90 148.4 63.6)">P1.27/TDO</text>
<text x="158.6" y="62.5" transform="rotate(-90 158.6 62.5)">P1.28/TDI</text>
<text x="168.8" y="63.4" transform="rotate(-90 168.8 63.4)">P1.29/TCK</text>
<text x="178.9" y="63.6" transform="rotate(-90 178.9 63.6)">P1.30/TMS</text>
<text x="250.2" y="62">P0.15</text>
<text x="250.2" y="64.6">P0.16</text>
<text x="259.5" y="64.6">P1.16</text>
<text x="259.5" y="62">P1.17</text>
<text x="115.6" y="67.1">VSS0</text>
<text x="115.6" y="69.6">VDDA</text>
<text x="250.2" y="67.1">P0.17</text>
<text x="250.2" y="69.6">P0.18</text>
<text x="259.5" y="69.6">P0.30</text>
<text x="259.5" y="67.1">P0.31</text>
<text x="115.6" y="72.2">P1.18/TRACEPKT2</text>
<text x="115.6" y="74.7">P0.25/AD0.4/AOUT</text>
<text x="115.6" y="77.3">P0.26/AD0.5</text>
<text x="250.2" y="72.2">P0.19</text>
<text x="250.2" y="74.7">P0.20</text>
<text x="250.2" y="77.3">P0.21</text>
<text x="259.5" y="77.3">P0.27</text>
<text x="259.5" y="74.7">P0.28</text>
<text x="259.5" y="72.2">P0.29</text>
<text x="115.6" y="79.8">P0.27/AD0.0/CAP0.1/MAT0.1</text>
<text x="115.6" y="82.3">P1.17/TRACEPKT1</text>
<text x="171.3" y="81.9" transform="rotate(-90 171.3 81.9)">P0.20/MAT1.3/SSEL1/EINT3</text>
<text x="173.8" y="83.3" transform="rotate(-90 173.8 83.3)">P0.19/MAT1.2/MOSI1/CAP1.2</text>
<text x="176.4" y="83.3" transform="rotate(-90 176.4 83.3)">P0.18/CAP1.3/MISO1/MAT1.3</text>
<text x="250.2" y="79.8">P0.22</text>
<text x="250.2" y="82.3">P0.23</text>
<text x="259.5" y="82.3">P0.25</text>
<text x="259.5" y="79.8">P0.26</text>
<text x="115.6" y="84.9">P0.28/AD0.1/CAP0.2/MAT0.2</text>
<text x="115.6" y="87.4">P0.29/AD0.2/CAP0.3/MAT0.3</text>
<text x="115.6" y="90">P0.30/AD0.3/EINT3/CAP0.0</text>
<text x="166" y="90">P1.20/TRACESYNC</text>
<text x="250.2" y="84.9">GND</text>
<text x="259.5" y="84.9">VBAT</text>
<text x="115.6" y="92.5">P1.16/TRACEPKT0</text>
<text x="156.5" y="95">P0.16/EINT0/MAT0.2/CAP0.2</text>
<text x="157" y="92.5">P0.17/CAP1.2/SCK1/MAT1.2</text>
<text x="162.5" y="97.6">P0.15/RI1/EINT2/AD1.5</text>
<text x="167.8" y="100.1">P1.21/PIPESTAT0</text>
<text x="160.2" y="107.7">P0.14/DCD1/EINT1/SDA1</text>
<text x="180.7" y="102.7">VDD1</text>
<text x="180.9" y="105.2">VSS3</text>
<text x="158.5" y="112.8">P0.13/DTR1/MAT1.1/AD1.4</text>
<text x="167.8" y="110.3">P1.22/PIPESTAT1</text>
<text x="158.4" y="115.4">P0.12/DSR1/MAT1.0/AD1.3</text>
<text x="159.4" y="117.9">P0.11/CTS1/CAP1.1/SCL1</text>
<text x="158.8" y="123">P0.10/RTS1/CAP1.0/AD1.2</text>
<text x="160.7" y="125.5">P0.9/RXD1/PWM6/EINT3</text>
<text x="167.8" y="120.4">P1.23/PIPESTAT2</text>
<text x="118" y="128.3" transform="rotate(-90 118 128.3)">P0.31</text>
<text x="120.5" y="128.3" transform="rotate(-90 120.5 128.3)">VSS1</text>
<text x="123" y="128.3" transform="rotate(-90 123 128.3)">P0.0/TXD0/PWM1</text>
<text x="125.6" y="128.3" transform="rotate(-90 125.6 128.3)">P1.31/TRST</text>
<text x="128.1" y="128.3" transform="rotate(-90 128.1 128.3)">P0.1/RXD0/PWM3/EINT0</text>
<text x="130.7" y="128.3" transform="rotate(-90 130.7 128.3)">P0.2/SCL0/CAP0.0</text>
<text x="133.2" y="128.3" transform="rotate(-90 133.2 128.3)">VDD0</text>
<text x="135.7" y="128.3" transform="rotate(-90 135.7 128.3)">P1.26/RTCK</text>
<text x="138.3" y="128.3" transform="rotate(-90 138.3 128.3)">VSS2</text>
<text x="140.8" y="128.3" transform="rotate(-90 140.8 128.3)">P0.3/SDA0/MAT0.0/EINT1</text>
<text x="143.4" y="128.3" transform="rotate(-90 143.4 128.3)">P0.4/SCK0/CAP0.1/AD0.6</text>
<text x="145.9" y="128.3" transform="rotate(-90 145.9 128.3)">P1.25/EXTIN0</text>
<text x="148.4" y="128.3" transform="rotate(-90 148.4 128.3)">P0.5/MISO0/MAT0.1/AD0.7</text>
<text x="151" y="128.3" transform="rotate(-90 151 128.3)">P0.6/MOSI0/CAP0.2/AD1.0</text>
<text x="153.5" y="128.3" transform="rotate(-90 153.5 128.3)">P0.7/SSEL0/PWM2/EINT2</text>
<text x="156.1" y="128.3" transform="rotate(-90 156.1 128.3)">P1.24/TRACECLK</text>
<text x="161" y="128.1">P0.8/TXD1/PWM4/AD1.1</text>
<text x="247.7" y="148.4">VCC1</text>
<text x="261.9" y="148.4">VCC0</text>
<text x="247.7" y="150.9">NTRST</text>
<text x="247.7" y="153.5">TDI</text>
<text x="247.7" y="156">TMS</text>
<text x="261.7" y="150.9">GND0</text>
<text x="261.7" y="153.5">GND1</text>
<text x="261.7" y="156">GND2</text>
<text x="174.1" y="158.5">CS</text>
<text x="174.1" y="161.1">SCK</text>
<text x="181.9" y="158.5">VCC</text>
<text x="182.2" y="161.1">RST</text>
<text x="247.7" y="158.5">TCK</text>
<text x="247.7" y="161.1">RTCK</text>
<text x="261.7" y="158.5">GND3</text>
<text x="261.7" y="161.1">GND4</text>
<text x="174.1" y="163.6">SI CLKOUT</text>
<text x="174.1" y="166.2">SO</text>
<text x="183" y="166.2">INT</text>
<text x="247.7" y="163.6">TDO</text>
<text x="247.7" y="166.2">NRST</text>
<text x="261.7" y="163.6">GND5</text>
<text x="261.7" y="166.2">GND6</text>
<text x="174.1" y="168.7">GND</text>
<text x="181.5" y="168.7">WOL</text>
<text x="247.7" y="168.7">NC0</text>
<text x="247.7" y="171.2">NC1</text>
<text x="261.7" y="168.7">GND7</text>
<text x="261.7" y="171.2">GND8</text>
<text x="80.1" y="191.6">VIN</text>
<text x="88.9" y="191.6">VOUT</text>
<text x="80.1" y="196.6">ADJ</text>
<text x="87.2" y="196.6">VOUTG</text>
</g>
<g font-size="2.3" fill="#f00">
<text x="234.2" y="22.4">P0.0</text>
<text x="234.5" y="19.8">VREF</text>
<text x="277.4" y="22.4">RESET</text>
<text x="234.2" y="24.9">P0.1</text>
<text x="234.2" y="27.5">P0.2</text>
<text x="234.2" y="30">P0.3</text>
<text x="277.4" y="24.9">P1.31</text>
<text x="277.4" y="27.5">P1.30</text>
<text x="277.4" y="30">P1.29</text>
<text x="157" y="35.1" transform="rotate(-90 157 35.1)">P1.28</text>
<text x="167.2" y="35.1" transform="rotate(-90 167.2 35.1)">P1.29</text>
<text x="177.4" y="35.1" transform="rotate(-90 177.4 35.1)">P1.30</text>
<text x="234.2" y="32.5">P0.4</text>
<text x="234.2" y="35.1">P0.5</text>
<text x="277.4" y="35.1">P1.27</text>
<text x="277.4" y="32.5">P1.28</text>
<text x="89.5" y="37.6">RESET</text>
<text x="146.9" y="40.2" transform="rotate(-90 146.9 40.2)">P1.27</text>
<text x="149.4" y="37.6" transform="rotate(-90 149.4 37.6)">VREF</text>
<text x="162.1" y="40.2" transform="rotate(-90 162.1 40.2)">P0.23</text>
<text x="164.7" y="40.2" transform="rotate(-90 164.7 40.2)">RESET</text>
<text x="169.7" y="40.2" transform="rotate(-90 169.7 40.2)">P0.20</text>
<text x="172.3" y="40.2" transform="rotate(-90 172.3 40.2)">P0.19</text>
<text x="174.8" y="40.2" transform="rotate(-90 174.8 40.2)">P0.18</text>
<text x="234.2" y="37.6">P0.6</text>
<text x="234.2" y="40.2">P0.7</text>
<text x="277.4" y="37.6">P1.26</text>
<text x="277.4" y="40.2">P1.25</text>
<text x="196.1" y="47.8">VBAT</text>
<text x="234.2" y="42.7">P0.8</text>
<text x="234.2" y="45.2">P0.9</text>
<text x="234.2" y="47.8">P0.10</text>
<text x="277.4" y="42.7">P1.24</text>
<text x="277.4" y="45.2">P1.23</text>
<text x="277.4" y="47.8">P1.22</text>
<text x="102.2" y="52.9">P0.21</text>
<text x="234.2" y="50.3">P0.11</text>
<text x="234.2" y="52.9">P0.12</text>
<text x="277.4" y="50.3">P1.21</text>
<text x="277.4" y="52.9">P1.20</text>
<text x="102.2" y="55.4">P0.22</text>
<text x="234.2" y="55.4">P0.13</text>
<text x="234.2" y="57.9">P0.14</text>
<text x="277.4" y="55.4">P1.19</text>
<text x="277.4" y="57.9">P1.18</text>
<text x="89.5" y="60.5">P1.19</text>
<text x="234.2" y="60.5">P0.15</text>
<text x="234.2" y="63">P0.16</text>
<text x="234.2" y="65.6">P0.17</text>
<text x="277.4" y="60.5">P1.17</text>
<text x="277.4" y="63">P1.16</text>
<text x="277.4" y="65.6">P0.31</text>
<text x="94.5" y="70.6">P1.18</text>
<text x="234.2" y="68.1">P0.18</text>
<text x="234.2" y="70.6">P0.19</text>
<text x="277.4" y="68.1">P0.30</text>
<text x="277.4" y="70.6">P0.29</text>
<text x="102.2" y="73.2">P0.25</text>
<text x="102.2" y="75.7">P0.26</text>
<text x="234.2" y="73.2">P0.20</text>
<text x="234.2" y="75.7">P0.21</text>
<text x="277.4" y="73.2">P0.28</text>
<text x="277.4" y="75.7">P0.27</text>
<text x="94.5" y="80.8">P1.17</text>
<text x="102.2" y="78.3">P0.27</text>
<text x="102.2" y="83.3">P0.28</text>
<text x="234.2" y="78.3">P0.22</text>
<text x="234.2" y="80.8">P0.23</text>
<text x="277.4" y="83.3">VBAT</text>
<text x="277.4" y="78.3">P0.26</text>
<text x="277.4" y="80.8">P0.25</text>
<text x="102.2" y="85.9">P0.29</text>
<text x="102.2" y="88.4">P0.30</text>
<text x="206.3" y="88.4">P1.20</text>
<text x="94.5" y="91">P1.16</text>
<text x="213.9" y="91">P0.17</text>
<text x="213.9" y="93.5">P0.16</text>
<text x="201.2" y="98.6">P1.21</text>
<text x="213.9" y="96">P0.15</text>
<text x="201.2" y="106.2">P0.14</text>
<text x="196.1" y="108.7">P1.22</text>
<text x="216.5" y="113.8">P0.12</text>
<text x="216.5" y="111.3">P0.13</text>
<text x="201.2" y="118.9">P1.23</text>
<text x="216.5" y="116.4">P0.11</text>
<text x="216.5" y="124">P0.9</text>
<text x="216.5" y="121.4">P0.10</text>
<text x="216.5" y="126.5">P0.8</text>
<text x="165.7" y="136.7">P0.3</text>
<text x="165.7" y="141.8">P0.2</text>
<text x="116.4" y="146.8" transform="rotate(-90 116.4 146.8)">P0.31</text>
<text x="121.5" y="146.8" transform="rotate(-90 121.5 146.8)">P0.0</text>
<text x="124" y="146.8" transform="rotate(-90 124 146.8)">P1.31</text>
<text x="126.6" y="146.8" transform="rotate(-90 126.6 146.8)">P0.1</text>
<text x="129.1" y="146.8" transform="rotate(-90 129.1 146.8)">P0.2</text>
<text x="139.3" y="146.8" transform="rotate(-90 139.3 146.8)">P0.3</text>
<text x="141.8" y="146.8" transform="rotate(-90 141.8 146.8)">P0.4</text>
<text x="144.3" y="146.8" transform="rotate(-90 144.3 146.8)">P1.25</text>
<text x="146.9" y="146.8" transform="rotate(-90 146.9 146.8)">P0.5</text>
<text x="149.4" y="146.8" transform="rotate(-90 149.4 146.8)">P0.6</text>
<text x="152" y="146.8" transform="rotate(-90 152 146.8)">P0.7</text>
<text x="154.5" y="146.8" transform="rotate(-90 154.5 146.8)">P1.24</text>
<text x="134.2" y="157" transform="rotate(-90 134.2 157)">P1.26</text>
</g>
<g font-size="1.8">
<text x="31.8" y="1.9">5</text>
<text x="90.1" y="1.9">4</text>
<text x="148.5" y="1.9">3</text>
<text x="206.9" y="1.9">2</text>
<text x="265.2" y="1.9">1</text>
<text x=".7" y="29.8">D</text>
<text x="295.1" y="29.8">D</text>
<text x=".7" y="81">C</text>
<text x="295.1" y="81">C</text>
<text x=".7" y="132.1">B</text>
<text x="295.1" y="132.1">B</text>
<text x=".7" y="183.3">A</text>
<text x="295.1" y="183.3">A</text>
<text x="31.8" y="209.2">5</text>
<text x="90.1" y="209.2">4</text>
<text x="148.5" y="209.2">3</text>
<text x="206.9" y="209.2">2</text>
<text x="265.2" y="209.2">1</text>
</g>
</svg>
